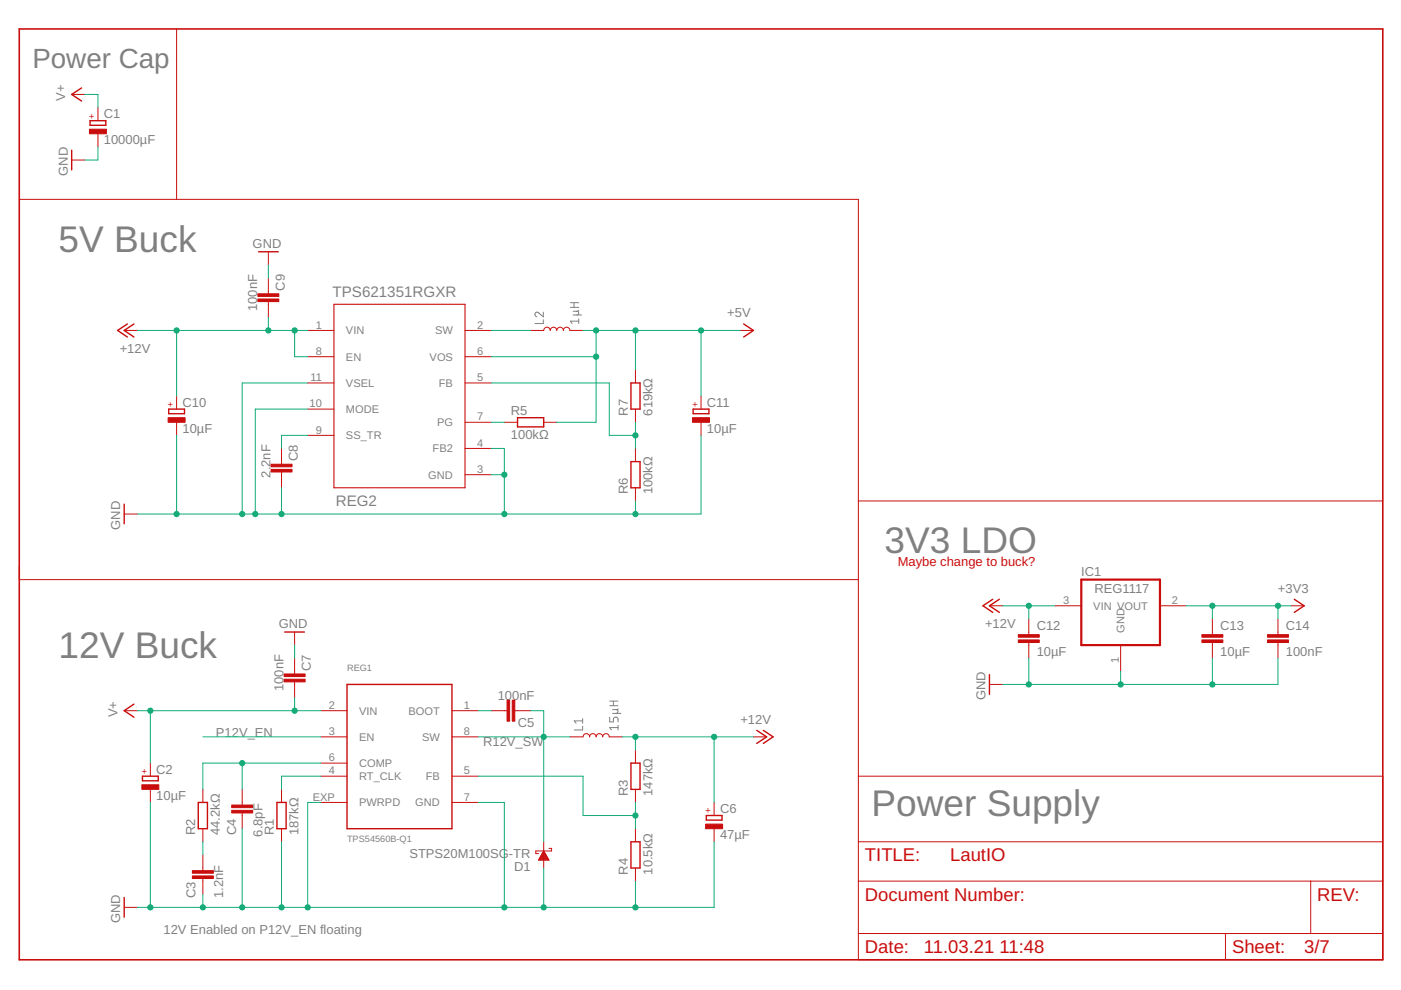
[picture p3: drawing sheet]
<svg xmlns="http://www.w3.org/2000/svg" width="297mm" height="210mm" viewBox="0 0 297 210" stroke-linecap="round" stroke-linejoin="round" font-family="sans-serif">
<g fill="none" stroke="#808080" stroke-width=".21">
<path d="M115.2 66.2v1l-1-.9a.5 .5 0 0 0-.8 .2 .5 .5 0 0 0 .4 .7M115.2 67.8v.8h-1.8M120.9 65.2h1.8M120.9 64.2h1.8M121.5 66.8h1.8M121.7 64.2v1M122.3 66a.39 .39 0 0 1 .4 .4 .39 .39 0 0 1-.4 .4M122.7 65.8l-.2 .2h-1M122.7 68.1h-1.8l.4 .5M122.7 67.6v1M123.5 154v.8h-1.7M123.5 152.4v1"/>
<path d="M123.5 152.8h-1.7l.4 .6M129.3 152.1v1h.7v-.6a.51 .51 0 0 1 .5-.4 .51 .51 0 0 1 .5 .4v.6M129.3 149.6h1.7M129.3 148.7h1.7M129.9 151.3h1.7M130 148.7v.9M130.6 150.5a.4 .4 0 0 1 .4 .4 .4 .4 0 0 1-.4 .4M131 150.3l-.2 .2h-.9M131 154.3h-1.7l.3 .5M131 153.8v1"/>
</g>
<g fill="none" stroke="#c90d0c" stroke-width=".21">
<path d="M37.4 6.1v36.2M15.2 20h2.8M15.2 33.9h2.8M20.8 22.8v2.8M20.8 28.4v2.8M4.1 42.3h177.9v161.2h111.2v-38.9h-111.2M56.9 53.4v2.8M56.9 58.9v3.4M26.3 70.1h2.8M56.9 63.9v3.4M65.2 70.1h5.6M65.2 75.6h5.6"/>
<path d="M98.6 70.1h5.6M98.6 75.6h5.6M112.5 70.1h2.8a.7 .7 0 0 1 .7-.7 .7 .7 0 0 1 .7 .7 .69 .69 0 0 1 .7-.7 .69 .69 0 0 1 .6 .7 .7 .7 0 0 1 .7-.7 .7 .7 0 0 1 .7 .7 .7 .7 0 0 1 .7-.7 .7 .7 0 0 1 .7 .7h2.8M134.7 78.4v2.8M157 70.1h2.7M37.4 84v2.7M37.4 89.5v2.8M59.7 95.1v3.3M65.2 81.2h5.6M65.2 92.3h5.6M65.2 86.7h5.6M98.6 95.1h5.6"/>
<path d="M98.6 81.2h5.6M98.6 89.5h5.6M106.9 89.5h2.8M115.3 89.5h2.7M134.7 86.7v2.8M134.7 95.1v2.8M148.6 84v2.7M148.6 89.5v2.8M26.3 109h2.8M59.7 100.1v3.3M98.6 100.6h5.6M134.7 103.4v2.8"/>
<path d="M182 106.2h111.2M4.1 120.1v2.8h177.9M62.5 134v2.8M62.5 139.6v3.3M209.8 128.4h2.8M218.1 131.2v3.4M218.1 136.2v3.4M223.7 128.4h5.6M237.6 136.8v5.5M245.9 128.4h5.6M257 131.2v3.4M257 136.2v3.4"/>
<path d="M271 131.2v3.4M271 136.2v3.4M273.7 128.4h2.8M26.3 150.7h2.8M62.5 144.6v3.3M68 150.7h5.6M68 156.2h5.6M95.8 150.7h5.6M95.8 156.2h5.6M104.2 150.7h3.3M109.2 150.7h3.3M120.8 156.2h2.8a.7 .7 0 0 1 .7-.6 .7 .7 0 0 1 .7 .6 .69 .69 0 0 1 .7-.6 .69 .69 0 0 1 .7 .6 .7 .7 0 0 1 .7-.6 .7 .7 0 0 1 .7 .6 .7 .7 0 0 1 .7-.6 .7 .7 0 0 1 .7 .6h2.8"/>
<path d="M134.7 159v2.8M159.7 156.2h2.8M209.8 145.1h2.8M31.9 161.8v2.8M31.9 167.4v2.7M43 167.4v2.7M43 175.7v2.8M51.4 167.4v3.3M51.4 172.4v3.3M59.7 167.4v2.7M59.7 175.7v2.8M68 164.6h5.6"/>
<path d="M68 161.8h5.6M68 170.1h5.6M95.8 164.6h5.6M95.8 170.1h5.6M115.3 178.5v5.5M116.4 179.9h.5v.5h-3.3v.6h.6M134.7 167.4v2.7M134.7 175.7v2.8M151.4 170.1v2.8M151.4 175.7v2.8M182 178.5h111.2M26.3 192.4h2.8"/>
<path d="M43 181.3v3.3M43 186.3v3.3M114.2 182.3h2.2M114.3 182.2h2M114.4 182h1.8M114.4 181.9h1.7M114.5 181.8h1.5M114.6 181.6h1.4M114.7 181.5h1.2M114.7 181.4h1.1M114.8 181.2h.9M114.9 181.1h.8"/>
<path d="M115 181h.6M115.1 180.8h.4M115.1 180.7h.3M115.2 180.5h.1M115.3 180.4l1.1 2h-2.2zM134.7 184v2.8M182 186.8h111.2M182 197.9h111.2M259.8 197.9v5.6M277.9 186.8v11.1"/>
</g>
<path d="M4.1 6.1h289.1v197.4h-289.1z" fill="none" stroke="#c90d0c" stroke-width=".34"/>
<g fill="none" stroke="#c90d0c" stroke-width=".3">
<path d="M17.3 18.6l-2.1 1.4 2.1 1.4M15.2 31.9v4.1M19.1 25.6h3.3v1h-3.3zM54.8 53.4h4.2M27 68.7l-2.1 1.4 2.1 1.4M28.4 68.7l-2.1 1.4 2.1 1.4M157.7 68.7l2 1.4-2 1.4M35.8 86.7h3.3v1h-3.3zM109.7 88.6h5.6v1.9h-5.6zM133.8 81.2h1.9v5.5h-1.9zM133.8 97.9h1.9v5.5h-1.9zM147 86.7h3.3v1h-3.3z"/>
<path d="M26.3 106.9v4.2M60.4 134h4.1M210.5 127.1l-2.1 1.3 2.1 1.4M211.9 127.1l-2.1 1.3 2.1 1.4M274.4 127.1l2.1 1.3-2.1 1.4M28.4 149.3l-2.1 1.4 2.1 1.4M73.6 145.1h22.2v30.6h-22.2zM160.4 154.9l2.1 1.3-2.1 1.4M161.8 154.9l2.1 1.3-2.1 1.4M209.8 143v4.2M30.2 164.6h3.3v.9h-3.3zM42 170.1h2v5.6h-2z"/>
<path d="M58.7 170.1h2v5.6h-2zM133.8 161.8h1.9v5.6h-1.9zM133.8 178.5h1.9v5.5h-1.9zM149.8 172.9h3.3v1h-3.3zM26.3 190.3v4.2"/>
</g>
<g fill="#c90d0c" stroke="#c90d0c" stroke-width=".21">
<path d="M19 27.4h3.6v1h-3.6z"/>
<path d="M30.1 166.4h3.6v1h-3.6z"/>
<path d="M40.8 185.7h4.4v.6h-4.4z"/>
<path d="M40.8 184.6h4.4v.5h-4.4z"/>
<path d="M49.1 171.8h4.5v.6h-4.5z"/>
<path d="M49.1 170.7h4.5v.5h-4.5z"/>
<path d="M108.6 148.5h.6v4.4h-.6z"/>
<path d="M107.5 148.5h.6v4.4h-.6z"/>
<path d="M149.6 174.7h3.6v1h-3.6z"/>
<path d="M60.2 142.9h4.5v.5h-4.5z"/>
<path d="M60.2 144h4.5v.6h-4.5z"/>
<path d="M57.5 98.4h4.4v.6h-4.4z"/>
<path d="M57.5 99.5h4.4v.6h-4.4z"/>
<path d="M54.7 62.3h4.4v.5h-4.4z"/>
<path d="M54.7 63.4h4.4v.5h-4.4z"/>
<path d="M35.6 88.6h3.6v.9h-3.6z"/>
<path d="M146.8 88.6h3.6v.9h-3.6z"/>
<path d="M215.9 135.7h4.4v.5h-4.4z"/>
<path d="M215.9 134.6h4.4v.5h-4.4z"/>
<path d="M254.8 135.7h4.5v.5h-4.5z"/>
<path d="M254.8 134.6h4.5v.5h-4.5z"/>
<path d="M268.7 135.7h4.5v.5h-4.5z"/>
<path d="M268.7 134.6h4.5v.5h-4.5z"/>
</g>
<path d="M70.8 64.5h27.8v38.9h-27.8z" fill="none" stroke="#c90d0c" stroke-width=".23"/>
<path d="M229.3 122.9h16.6v13.9h-16.6z" fill="none" stroke="#c90d0c" stroke-width=".47"/>
<g fill="none" stroke="#0dab76" stroke-width=".21">
<path d="M18 20h2.8v2.8M20.8 31.2v2.7h-2.8M56.9 56.2v2.7M29.1 70.1h36.1M37.4 70.1v13.9M56.9 67.3v2.8M62.5 70.1v5.5h2.7M104.2 70.1h8.3M104.2 75.6h22.2M123.6 70.1h33.4M126.4 70.1v19.4h-8.4M134.7 70.1v8.3"/>
<path d="M148.6 70.1v13.9M37.4 92.3v16.7M65.2 92.3h-5.5v2.8M65.2 81.2h-13.8v27.8M65.2 86.7h-11.1v22.3M104.2 95.1h2.7v13.9M104.2 81.2h25v11.1h5.5M104.2 89.5h2.7M134.7 89.5v5.6M148.6 92.3v16.7h-119.5M59.7 103.4v5.6M104.2 100.6h2.7"/>
<path d="M134.7 106.2v2.8M62.5 136.8v2.8M212.6 128.4h11.1M218.1 128.4v2.8M218.1 139.6v5.5M251.5 128.4h22.2M257 128.4v2.8M257 139.6v5.5M271 139.6v5.5h-58.4M271 128.4v2.8M29.1 150.7h38.9M31.9 150.7v11.1"/>
<path d="M43 156.2h25M62.5 147.9v2.8M101.4 150.7h2.8M101.4 156.2h19.4M112.5 150.7h2.8v27.8M132 156.2h27.7M134.7 156.2v2.8M151.4 156.2v13.9M237.6 142.3v2.8M31.9 170.1v22.3M43 178.5v2.8M51.4 161.8v5.6"/>
<path d="M51.4 175.7v16.7M59.7 178.5v13.9M68 170.1h-2.8v22.3M68 164.6h-8.3v2.8M68 161.8h-25v5.6M101.4 170.1h5.5v22.3M101.4 164.6h22.2v8.3h11.1M134.7 170.1v5.6M151.4 178.5v13.9h-122.3M43 189.6v2.8M115.3 184v8.4M134.7 186.8v5.6"/>
</g>
<g fill="#0dab76" stroke="#0dab76" stroke-width=".21">
<circle cx="65.2" cy="192.4" r=".55"/>
<circle cx="31.9" cy="192.4" r=".55"/>
<circle cx="59.7" cy="192.4" r=".55"/>
<circle cx="43" cy="192.4" r=".55"/>
<circle cx="51.4" cy="192.4" r=".55"/>
<circle cx="106.9" cy="192.4" r=".55"/>
<circle cx="115.3" cy="192.4" r=".55"/>
<circle cx="134.7" cy="192.4" r=".55"/>
<circle cx="106.9" cy="100.6" r=".55"/>
<circle cx="54.1" cy="109" r=".55"/>
<circle cx="51.4" cy="109" r=".55"/>
<circle cx="59.7" cy="109" r=".55"/>
<circle cx="37.4" cy="109" r=".55"/>
<circle cx="106.9" cy="109" r=".55"/>
<circle cx="134.7" cy="109" r=".55"/>
<circle cx="237.6" cy="145.1" r=".55"/>
<circle cx="218.1" cy="145.1" r=".55"/>
<circle cx="257" cy="145.1" r=".55"/>
<circle cx="31.9" cy="150.7" r=".55"/>
<circle cx="62.5" cy="150.7" r=".55"/>
<circle cx="51.4" cy="161.8" r=".55"/>
<circle cx="115.3" cy="156.2" r=".55"/>
<circle cx="134.7" cy="172.9" r=".55"/>
<circle cx="134.7" cy="156.2" r=".55"/>
<circle cx="151.4" cy="156.2" r=".55"/>
<circle cx="62.5" cy="70.1" r=".55"/>
<circle cx="56.9" cy="70.1" r=".55"/>
<circle cx="37.4" cy="70.1" r=".55"/>
<circle cx="218.1" cy="128.4" r=".55"/>
<circle cx="134.7" cy="92.3" r=".55"/>
<circle cx="126.4" cy="70.1" r=".55"/>
<circle cx="126.4" cy="75.6" r=".55"/>
<circle cx="134.7" cy="70.1" r=".55"/>
<circle cx="148.6" cy="70.1" r=".55"/>
<circle cx="257" cy="128.4" r=".55"/>
<circle cx="271" cy="128.4" r=".55"/>
</g>
<g font-size="7.9" fill="#808080">
<text x="12.4" y="53.4">5V Buck</text>
<text x="187.6" y="117.3">3V3 LDO</text>
<text x="12.4" y="139.6">12V Buck</text>
<text x="184.8" y="172.9">Power Supply</text>
</g>
<text font-size="5.9" fill="#808080" x="6.9" y="14.5">Power Cap</text>
<g font-size="3.9" fill="#c90d0c">
<text x="183.4" y="182.6">TITLE:</text>
<text x="201.5" y="182.6">LautIO</text>
<text x="183.4" y="191">Document Number:</text>
<text x="279.3" y="191">REV:</text>
<text x="183.4" y="202.1">Date:</text>
<text x="195.9" y="202.1">11.03.21</text>
<text x="211.9" y="202.1">11:48</text>
<text x="261.2" y="202.1">Sheet:</text>
<text x="276.5" y="202.1">3/7</text>
</g>
<g font-size="3.2" fill="#808080">
<text x="70.5" y="62.9">TPS621351RGXR</text>
<text x="71.2" y="107.3">REG2</text>
</g>
<g font-size="2.8" fill="#808080">
<text x="13.8" y="21.4" transform="rotate(-90 13.8 21.4)">V+</text>
<text x="22" y="25.1">C1</text>
<text x="22" y="30.6">10000µF</text>
<text x="14.4" y="37.3" transform="rotate(-90 14.4 37.3)">GND</text>
<text x="53.6" y="52.6">GND</text>
<text x="54.5" y="65.9" transform="rotate(-90 54.5 65.9)">100nF</text>
<text x="60.4" y="61.6" transform="rotate(-90 60.4 61.6)">C9</text>
<text x="154.2" y="67.3">+5V</text>
<text x="25.4" y="74.8">+12V</text>
<text x="38.7" y="86.2">C10</text>
<text x="108.3" y="87.9">R5</text>
<text x="133.1" y="88.1" transform="rotate(-90 133.1 88.1)">R7</text>
<text x="138.3" y="88.1" transform="rotate(-90 138.3 88.1)">619kΩ</text>
<text x="149.9" y="86.2">C11</text>
<text x="38.7" y="91.8">10µF</text>
<text x="108.3" y="93.1">100kΩ</text>
<text x="149.9" y="91.8">10µF</text>
<text x="57.3" y="101.3" transform="rotate(-90 57.3 101.3)">2.2nF</text>
<text x="63.2" y="97.8" transform="rotate(-90 63.2 97.8)">C8</text>
<text x="133.1" y="104.8" transform="rotate(-90 133.1 104.8)">R6</text>
<text x="138.3" y="104.8" transform="rotate(-90 138.3 104.8)">100kΩ</text>
<text x="25.5" y="112.3" transform="rotate(-90 25.5 112.3)">GND</text>
<text x="229.2" y="122.2">IC1</text>
<text x="232" y="125.7">REG1117</text>
<text x="270.9" y="125.7">+3V3</text>
<text x="59.1" y="133.2">GND</text>
<text x="208.9" y="133.2">+12V</text>
<text x="219.8" y="133.6">C12</text>
<text x="258.7" y="133.6">C13</text>
<text x="272.6" y="133.6">C14</text>
<text x="65.9" y="142.2" transform="rotate(-90 65.9 142.2)">C7</text>
<text x="219.8" y="139.1">10µF</text>
<text x="258.7" y="139.1">10µF</text>
<text x="272.6" y="139.1">100nF</text>
<text x="60.1" y="146.5" transform="rotate(-90 60.1 146.5)">100nF</text>
<text x="105.5" y="148.3">100nF</text>
<text x="209" y="148.5" transform="rotate(-90 209 148.5)">GND</text>
<text x="24.9" y="152.1" transform="rotate(-90 24.9 152.1)">V+</text>
<text x="109.8" y="154.2">C5</text>
<text x="157" y="153.5">+12V</text>
<text x="45.8" y="156.2">P12V_EN</text>
<text x="102.4" y="158.2">R12V_SW</text>
<text x="33.1" y="164.1">C2</text>
<text x="33.1" y="169.6">10µF</text>
<text x="133.1" y="168.7" transform="rotate(-90 133.1 168.7)">R3</text>
<text x="138.3" y="168.7" transform="rotate(-90 138.3 168.7)">147kΩ</text>
<text x="152.7" y="172.4">C6</text>
<text x="41.4" y="177.1" transform="rotate(-90 41.4 177.1)">R2</text>
<text x="46.6" y="177.1" transform="rotate(-90 46.6 177.1)">44.2kΩ</text>
<text x="50.1" y="177.1" transform="rotate(-90 50.1 177.1)">C4</text>
<text x="55.7" y="177.4" transform="rotate(-90 55.7 177.4)">6.8pF</text>
<text x="58" y="177.1" transform="rotate(-90 58 177.1)">R1</text>
<text x="63.3" y="177.1" transform="rotate(-90 63.3 177.1)">187kΩ</text>
<text x="152.7" y="178">47µF</text>
<text x="86.8" y="181.8">STPS20M100SG-TR</text>
<text x="109" y="184.6">D1</text>
<text x="133.1" y="185.4" transform="rotate(-90 133.1 185.4)">R4</text>
<text x="138.3" y="185.4" transform="rotate(-90 138.3 185.4)">10.5kΩ</text>
<text x="41.5" y="190.4" transform="rotate(-90 41.5 190.4)">C3</text>
<text x="47.3" y="190.4" transform="rotate(-90 47.3 190.4)">1.2nF</text>
<text x="25.5" y="195.7" transform="rotate(-90 25.5 195.7)">GND</text>
<text x="34.7" y="197.9">12V Enabled on P12V_EN floating</text>
</g>
<text font-size="2.8" fill="#c90d0c" x="190.3" y="120.1">Maybe change to buck?</text>
<g font-size="2.3" fill="#808080">
<text x="66.9" y="69.7">1</text>
<text x="73.4" y="70.9">VIN</text>
<text x="92.3" y="70.9">SW</text>
<text x="101.2" y="69.7">2</text>
<text x="66.9" y="75.2">8</text>
<text x="73.4" y="76.5">EN</text>
<text x="91.1" y="76.5">VOS</text>
<text x="101.2" y="75.2">6</text>
<text x="65.8" y="80.8">11</text>
<text x="73.4" y="82">VSEL</text>
<text x="93" y="82">FB</text>
<text x="101.2" y="80.8">5</text>
<text x="65.6" y="86.4">10</text>
<text x="73.4" y="87.6">MODE</text>
<text x="101.2" y="89.1">7</text>
<text x="66.9" y="91.9">9</text>
<text x="73.4" y="93.1">SS_TR</text>
<text x="91.7" y="95.9">FB2</text>
<text x="92.7" y="90.4">PG</text>
<text x="101.2" y="94.7">4</text>
<text x="90.8" y="101.5">GND</text>
<text x="101.2" y="100.3">3</text>
<text x="225.4" y="128.1">3</text>
<text x="231.8" y="129.3">VIN VOUT</text>
<text x="248.5" y="128.1">2</text>
<text x="238.4" y="134.2" transform="rotate(-90 238.4 134.2)">GND</text>
<text x="237.2" y="140.7" transform="rotate(-90 237.2 140.7)">1</text>
<text x="69.7" y="150.3">2</text>
<text x="69.7" y="155.9">3</text>
<text x="76.1" y="151.5">VIN</text>
<text x="86.6" y="151.5">BOOT</text>
<text x="98.4" y="150.3">1</text>
<text x="98.4" y="155.9">8</text>
<text x="69.7" y="161.4">6</text>
<text x="76.1" y="157.1">EN</text>
<text x="89.5" y="157.1">SW</text>
<text x="69.7" y="164.2">4</text>
<text x="76.1" y="162.6">COMP</text>
<text x="76.1" y="165.4">RT_CLK</text>
<text x="90.3" y="165.4">FB</text>
<text x="98.4" y="164.2">5</text>
<text x="66.3" y="169.8">EXP</text>
<text x="76.1" y="171">PWRPD</text>
<text x="88" y="171">GND</text>
<text x="98.4" y="169.8">7</text>
</g>
<g font-size="1.9" fill="#c90d0c">
<text x="20.1" y="25.1" transform="rotate(-90 20.1 25.1)">+</text>
<text x="36.8" y="86.3" transform="rotate(-90 36.8 86.3)">+</text>
<text x="148" y="86.3" transform="rotate(-90 148 86.3)">+</text>
<text x="31.2" y="164.1" transform="rotate(-90 31.2 164.1)">+</text>
<text x="150.8" y="172.5" transform="rotate(-90 150.8 172.5)">+</text>
</g>
<g font-size="1.9" fill="#808080">
<text x="73.6" y="142.3">REG1</text>
<text x="73.6" y="178.5">TPS54560B-Q1</text>
</g>
</svg>
